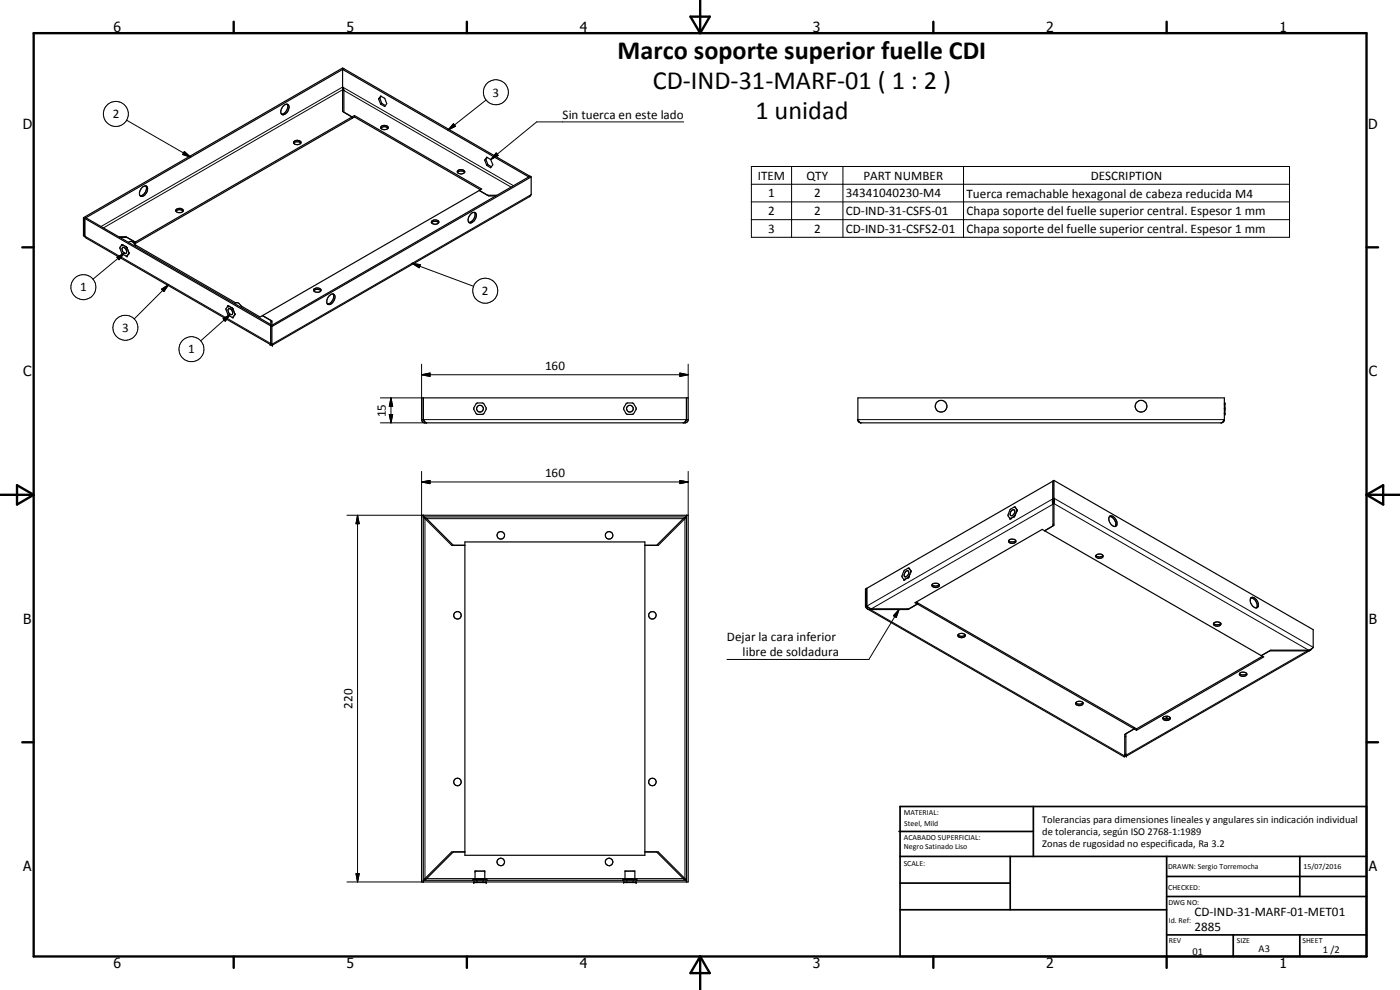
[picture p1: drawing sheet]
<svg xmlns="http://www.w3.org/2000/svg" width="420mm" height="297mm" viewBox="0 0 420 297" stroke-linecap="round" stroke-linejoin="round" font-family="sans-serif">
<g fill="none" stroke="#000" stroke-width=".35">
<path d="M85 31.9a.95 .95 0 0 1 1.3-.6 .95 .95 0 0 1 .3 1.4 1.61 1.61 0 0 1-2.2 1.5 2.28 2.28 0 0 1 .6-2.3zM86.2 31.3a2.23 2.23 0 0 1-1.7 2.9M102.8 20.8v5.3l.4 1v6.6l2.5 1.4M102.8 20.8l55.9 32.3 .3-.2M102.8 26.9v6.5l2.9 1.7M102.9 26.8l-.1 .1M102.9 26.4l-.1 .5M103.2 20.6l-.4 .2M103.2 20.6l55.8 32.3M103.2 20.6l-77.8 44.9M103.2 20.6l-.4-.2-77.8 44.9M105.7 35.1v.4"/>
<path d="M105.7 35.1l-65.1 37.5M105.7 35.5l-65.1 37.6M106.4 34.7l38.2 22-.8 .4M106.4 34.7v.4M106.4 35.1l37.8 21.8M106.4 34.7l-.7 .4M106.4 35.1l-.7 .4M113.6 29.7l.6-.9 1.3 .7 .6 1.6-.6 .9-1.3-.8M113.6 29.7l.6 1.5M114 29.5l-.4 .2M114 29.5l.6 1.5M114.3 38.5a1.42 1.42 0 0 1 2.1 0"/>
<path d="M114.4 38a1.33 1.33 0 0 1 2.1 .3 1.23 1.23 0 0 1-1.2 .6 1.23 1.23 0 0 1-1-.8zM114.4 28.9l-.4 .6M114.6 31l1 .7M114.6 31l-.4 .2M42.5 56.4a.91 .91 0 0 1 1-.7 .91 .91 0 0 1 .8 .9 2.3 2.3 0 0 1-2 2.3 1.45 1.45 0 0 1 0-2.3zM43.8 55.8a2.2 2.2 0 0 1-1.7 2.9M88.2 43l.6-.5 1 .1 .5 .4M88.2 42.5a1.33 1.33 0 0 1 2.1 .3 1.22 1.22 0 0 1-1.2 .6 1.22 1.22 0 0 1-1-.8zM137.3 51.7a1.42 1.42 0 0 0 2.1 0M137.3 51.7a1.18 1.18 0 0 1 .9-.9 1.18 1.18 0 0 1 1.2 .5v.4M137.3 51.7l.7-.4h.8l.6 .4M143.8 57.1l2.5 1.5h2.8"/>
<path d="M143.8 57.1l2.9 1.7h2.1M143.8 57.1l-65 37.6M145.4 48l.7-.8 1.2 .7 .6 1.5-.6 .9-1.2-.7M145.4 48l.7 1.6M145.8 47.8l.6 1.6M145.8 47.8l-.4 .2M146.2 47.2l-.4 .6M146.4 49.4l1.1 .6M146.4 49.4l-.3 .2M159 52.9l-77.7 44.9M159 52.9l.4 .2M159.4 53.1v5.3l-.4 .5-77.3 44.5"/>
<path d="M159.4 53.1l-77.8 44.9M25 70.6l.5 .4M25 70.6l.4 .2M25 65.3v5.3M25 65.3l.4 .2M25.4 70.8l.1 .2M25.4 65.5l.3-.2 55.9 32.3M25.4 65.5v5.3M25.4 65.5l55.9 32.3M25.5 71l.5 .5 55.1 31.8M35.6 71h2.2M36 71.2h2.1l2.5 1.4"/>
<path d="M36.5 73.4l-.5 1a2.54 2.54 0 0 0 2.1 2.4l.5-.7M36.5 73.4h.3M36.8 74.3a1.1 1.1 0 0 1 1 .6 1.1 1.1 0 0 1-.1 1.2 1.27 1.27 0 0 1-.9-1.8zM36.8 73.4l1.2 .8M37.8 71l2.8 1.6M37.8 71v.2M38 74.2l.6 1.5M38 74.2h.1M38.6 72.7l.7-.3 .9 .5M38.6 75.7v.4M40.2 72.9l.3 .5M40.5 73.4l30.3 17.5"/>
<path d="M40.5 73.4l.2 .6M40.6 72.6l-.4 .3M40.6 73.1l-.2 .1M40.6 72.6v.5M52.8 63.4a1.48 1.48 0 0 1 2.1 0M52.9 62.9a1.28 1.28 0 0 1 2.1 .3 1.33 1.33 0 0 1-2.3 0zM129.5 66.8l.1-.1a1.49 1.49 0 0 1 2 .1M129.7 66.3a1.41 1.41 0 0 1 2 .4 1.34 1.34 0 0 1-2.3 0zM141.2 64.3l.6-.5 .5-.1a1.21 1.21 0 0 1 .4 2 1.38 1.38 0 0 1-2 1l-.2-1zM142.4 63.7a2.22 2.22 0 0 1-1.7 3M68.4 91.8l-.6 1a2.71 2.71 0 0 0 2 2.4l.6-.7M68.4 91.8h.2"/>
<path d="M68.5 91.8h.1M68.5 91.8h-.1M68.5 92.8a1.02 1.02 0 0 1 1.1 .4 1.02 1.02 0 0 1-.1 1.2 1.22 1.22 0 0 1-1-1.6zM68.6 91.8l1.1 .6M69.7 92.4l.2 .4M69.9 92.8l.5 1.3M70.4 91.1a1.21 1.21 0 0 1 1.9 .7M70.4 94.1v.4M70.4 94.4v.1M70.4 94.1v.3M72.3 91.8l5.8 3.3 .7-.4M72.3 91.8l.2 .5"/>
<path d="M78.8 94.7l2.5 1.4v1.3M78.8 94.7l2.8 1.6v1.3M81.3 97.8v5.3M81.3 96.5l.3 .2M81.3 97.8l.3 .2M81.6 97.6l-.3 .2M81.6 98v5.3M94.2 87.2a1.42 1.42 0 0 1 2.1 0M94.3 86.7a1.36 1.36 0 0 1 2 .4v.1a1.38 1.38 0 0 1-2.2-.1zM100 88.2a2.22 2.22 0 0 1-1.8 3M100 88.2a2.17 2.17 0 0 0-1.8 3M100 88.2a1.74 1.74 0 0 1-.4 2.8l-.8 .4-.6-.2"/>
<path d="M81.1 103.3l.2-.2 .4 .3M81.1 103.3h.1M81.2 103.2v.1M81.2 103.2l-.1 .1M81.3 103.1l-.1 .1M81.3 103.1l.3 .2M81.6 103.3l.1 .1M126.5 119.4h80v6.7l-.3 .5-.5 .3h-78.4l-.5-.3-.3-.7zM127 119.4v6.5M206 119.4v6.6l-.3 .4M257.5 119.4h109.9v6.7l-.3 .5-.5 .3h-108.4l-.5-.3-.2-.5zM126.5 125.9h.5"/>
<path d="M127 125.9l.3 .5M127 125.9l.5 .7M127.5 126.6v.3M127.5 126.6l.4 .3M205.6 126.6v.3M205.6 126.6l-.4 .3M206.5 125.9h-.5l-.4 .7M257.5 125.9l.8 1M367.4 125.9l-.8 1M367.6 121.1v-.2v3.4v-.2M367.6 122.4v.5M126.5 154.6h80v110h-80z"/>
<path d="M127 154.6v110M127 155.1h79M206 154.6v110M303.6 153.2a.55 .55 0 0 1 .8-.2 .55 .55 0 0 1 .1 .8l-.7 .9a.79 .79 0 0 1-.7-.7 .79 .79 0 0 1 .5-.8zM304.5 154.9h-.1M304.6 154.6h.1M304.6 154.6l-.1 .2M304.6 152.1l.6 .8M304.7 154.6l-.3 .3M305.2 152.9l-.5-.8h-.3a2.57 2.57 0 0 0-1.9 2.7l.7 .8 1.2-.7M305.2 153.3l-.6 1.3M305.2 152.9v.4"/>
<path d="M305.2 153.3l-.5 1.3M313.5 159.3l-.7-.5-38.2 22 .7 .4M313.5 159.3l65 37.4M316 144.4v5.2M316 149.6l-.2 .8 .2 .9M316 144.4l-55.9 32.1M316 149.6l.2 .6M316.2 150.1l-.2 .5v7.2l-2.5 1.5M316.2 150.2l.1 7.4-2.8 1.7M316.3 144.1l77.8 44.8v5.3l-.8 .7-.6 .2h-11.3l-2.9 1.6M316.3 157.2l-.3 .2M316.3 149.5l.2 .7-.2 .9"/>
<path d="M316.3 149.5l-.3 .1M316.3 144.1v5.4M316.3 144.1l-.3 .3M333 155a2.25 2.25 0 0 1 1.7 3M333.1 154.9a2.04 2.04 0 0 1 1.8 3 2.03 2.03 0 0 1-2-2.9zM136 163.6l-8-8-.8-.5 8.3 8.5h4M139.5 162.6h54v94h-54zM193.5 163.6h4.1l8.3-8.5-.8 .5-8 8M260.1 176.5v5.4M260.1 176.5l-.4 .2v5.3M271.2 173.9h.3M271.8 171.6l.5-.4a.99 .99 0 0 1 .3 1.2 .99 .99 0 0 1-1.1 .6l-.2-.6z"/>
<path d="M272.6 173.3l-1.1 .6M272.8 172.9l-.2 .4M273.3 171.6l-.5 1.3M273.3 171.2l.1 .2M273.3 171.2l-.5-.7h-.2a2.54 2.54 0 0 0-1.9 2.6l.5 .8M273.3 171.6h.1M273.4 171.4l-.1 .2M279.7 175.4a1.57 1.57 0 0 0 2.2 0M279.8 175.3l.6-.3h.7a.66 .66 0 0 1 .8 .7 .66 .66 0 0 1-.8 .6l-1.3-.4zM302.7 162.2l.7 .4h1l.4-.4M304.8 162.2a1.46 1.46 0 0 0-2.1 0M304.8 162.2l.1 .1a1.2 1.2 0 0 1-1.1 .8 1.2 1.2 0 0 1-1.1-.8v-.1"/>
<path d="M328.9 166.7a1.42 1.42 0 0 0 2.1 0M328.9 166.6a1.13 1.13 0 0 1 1.2-.5 1.13 1.13 0 0 1 .9 1 1.28 1.28 0 0 1-2.2-.3zM375.4 179.5a1.65 1.65 0 0 1 2.2 1.5v.8a.84 .84 0 0 1-.7 .6 .84 .84 0 0 1-.8-.4 2.31 2.31 0 0 1-.7-2.5zM375.4 179.4a2.21 2.21 0 0 1 1.7 3M259.7 182l.6 .7M260.1 181.9l.2 .2M260.1 181.9l-.4 .1M260.3 182.1l.4 .2M260.3 182.7l.6 .2h11.6M260.3 182.1l.3 .2M260.3 182.7l77.1 44.4M261.2 182.5v.4"/>
<path d="M272.5 182.7v.2M275 180.6l.3 .2M275.3 180.8v.4M275.3 181.2l-2.5 1.5h-11.3l-.8-.4M275.3 181.2l-2.8 1.7M275.3 180.8l65.1 37.5M275.3 181.2l65.1 37.5M287.5 190.5a1.52 1.52 0 0 0 2.1 0M287.6 190.4a1.4 1.4 0 0 1 2.1 .3 1.25 1.25 0 0 1-1.1 .6 1.25 1.25 0 0 1-1.1-.7zM364.2 187l.7 .5h.8l.6-.5M364.3 186.9a1.35 1.35 0 0 1 2.1 .4 1.27 1.27 0 0 1-2.2-.2zM378.5 196.7l.8 .4-38.2 22"/>
<path d="M378.9 196.9l-37.8 21.8M392.3 195.1v.2M393.2 195.1l-55.2 31.8-.1-6.8 2.5-1.4M393.6 194.7l-.9 .6h-11.7M322.9 210.9a1.57 1.57 0 0 0 2.1 0M322.9 210.9a1.57 1.57 0 0 1 2.1 0M322.9 210.9l-.1 .1a1.25 1.25 0 0 0 2.2 .2v-.3M340.4 218.3l.7 .4M340.4 218.3v.4M340.4 218.7l.7 .4M340.4 218.7l-2.8 1.6-.2 6.8M341.1 218.7v.4"/>
<path d="M349 215.3l1 .5M349.2 215.2a1.2 1.2 0 0 1 2 .5 1.28 1.28 0 0 1-2.2-.3zM349.5 215.6l.7-.3 .3 .4M350.4 215.5l-.4 .3M351.2 215.3l-.5 .4-.7 .1M372 202.1a1.52 1.52 0 0 0 2.1 0M372 202.1a1.24 1.24 0 0 1 2.2 .4 1.15 1.15 0 0 1-1.3 .6 1.15 1.15 0 0 1-.9-1zM337.4 227.1h.1M337.6 226.5v.1M337.6 226.6h.1M337.6 226.6l.2 .1M337.8 226.7l-.3 .2"/>
<path d="M337.9 226.7h-.1M337.9 226.6l-.1 .1M337.9 226.3l-.3 .1 .3 .3M337.9 226.7h.1M337.9 220.9l-.3 .2M136 255.6l-8 8-.8 .5 8.3-8.5h4M193.5 255.6h4.1l8.3 8.5-.8-.5-8-8M127 264.1h79M141.9 264.1l.2-.2h4l.1 .2M142.3 264.6l-.1 .2h3.7l-.2-.2M142.6 263.6l-.2 .3 .4-.3 .2 .2-.1 .3M142.6 263.6v-2.2h2.9v2.2"/>
<path d="M142.6 263.6h2.9M142.9 264.8h.1M143.1 264.7h.1M143.1 264.7l-.2 .1M143.2 264.7l.1 .1M143.3 264.8h.1M143.4 263.9l.6-.3 .7 .3M144.8 264.8h.1M144.9 264.7h.1M144.9 264.7l-.1 .1M145 264.7l.2 .1M145.2 264.8h.1"/>
<path d="M145.5 263.6l.2 .3-.4-.3-.3 .3 .1 .2M146 263.9h.1M186.9 264.1l.2-.2h3.9l.2 .2M187.1 264.7l.1 .1M187.2 264.8h.1M187.4 264.6l-.3 .1M187.6 263.6v-2.2h2.9v2.2M187.6 263.6l-.2 .3 .4-.3 .3 .3-.1 .2M187.6 263.6h2.9M187.9 264.8h.1M188 264.7h.2M188 264.7l-.1 .1"/>
<path d="M188.2 264.7l.1 .1M188.3 264.8h.1M188.4 263.9l.6-.3 .7 .3M189.8 264.8h.1M189.9 264.7h.1M189.9 264.7l-.1 .1M190 264.7l.1 .1M190.1 264.8h.1M190.5 263.6l.2 .3-.4-.3-.3 .3 .1 .2M190.7 264.6l.2 .2-3.8-.1"/>
<circle cx="144" cy="122.6" r="1.88"/>
<circle cx="144.1" cy="122.6" r="1.01"/>
<circle cx="189" cy="122.6" r="1.01"/>
<circle cx="189" cy="122.6" r="1.88"/>
<circle cx="282.4" cy="121.9" r="1.75"/>
<circle cx="342.5" cy="121.9" r="1.73"/>
<circle cx="150.3" cy="160.6" r="1.14"/>
<circle cx="182.8" cy="160.6" r="1.14"/>
<circle cx="137.3" cy="184.6" r="1.13"/>
<circle cx="195.8" cy="184.6" r="1.11"/>
<circle cx="137.3" cy="234.6" r="1.13"/>
<circle cx="195.8" cy="234.6" r="1.12"/>
<circle cx="150.3" cy="258.6" r="1.13"/>
<circle cx="182.8" cy="258.6" r="1.13"/>
</g>
<g fill="none" stroke="#000" stroke-width=".3">
<path d="M38 36.1l19.2 11.1M102.8 26.9l-71.7 41.5M103.2 27.1l50.2 29M136.1 37.1l.6 .8-2.3 1.1zM145.9 30l-11.5 9M205.2 36.6h-44.1l-13.8 11.3M55.3 45.5l1.9 1.7-2.4-.8zM148.9 45.9l.6 .8-2.2 1.2zM154.1 55.7l-51.3-29.6-72.5 41.8M159.4 58.4l-77.8 44.9M225.5 50h161.5v21.2h-161.5zM225.5 55.3h161.5"/>
<path d="M237.6 50v21.2M253 50v21.2M289.2 50v21.2M25.4 70.8l55.9 32.3M35.1 77.2l2.2-1.3-1.6 2zM37.3 75.9l-9.4 7.9M123.6 79l2.5 .4-.3 .9zM123.6 79l18.5 6.9M225.5 60.6h161.5M225.5 65.9h161.5M48.5 86.8l2.1-1.4-1.4 2.1zM50.6 85.4l-10.3 10.3"/>
<path d="M67 95.6l2.1-1.3-1.5 2.1zM69.1 94.3l-8.9 8M117.3 119.4l.5 2.5h-1zM117.3 119.4v7.5M126.5 112.4l2.6-.5v1zM126.5 109.3v10.1h-12.3M126.5 112.4h80M204 111.9l2.5 .5-2.5 .5zM206.5 109.3v10.1M114.2 126.9h13.8M116.8 124.4h1l-.5 2.5zM127 125.9h79"/>
<path d="M257.5 125.9h109.9M104.1 154.6h22.9M107.3 154.6l.5 2.5h-1zM107.3 154.6v110M126.5 144.6l2.6-.5v1zM126.5 141.4v13.2M126.5 144.6h80M127.5 155.6v108M128 155.6h77.1M204 144.1l2.5 .5-2.5 .5zM205.6 155.6v108M206.5 141.4v13.2"/>
<path d="M316 149.6l-55.9 32.3M316 151.3l-54.5 31.4M316.3 149.5l77.8 44.7M316.3 151.1l76.4 44M261.2 182.9l76.4 43.9M269.8 182.9l-.8 2.4-.9-.6zM269.8 182.9l-9 15h-42.6M392.3 195.3l-54.4 31.3M337.9 226.2l-.3 .3M104.1 264.6h22.9M106.8 262.1h1l-.5 2.5zM128 263.6h14.6"/>
<path d="M145.5 263.6h42.1M190.5 263.6h14.6"/>
<circle cx="34.8" cy="34.2" r="3.8"/>
<circle cx="148.8" cy="27.7" r="3.8"/>
<circle cx="25" cy="86.1" r="3.7"/>
<circle cx="37.6" cy="98.3" r="3.7"/>
<circle cx="145.6" cy="87.2" r="3.7"/>
<circle cx="57.5" cy="104.8" r="3.8"/>
</g>
<g fill="#000">
<circle cx="36.5" cy="73.4" r=".18"/>
<circle cx="36.8" cy="73.4" r=".18"/>
<circle cx="37.8" cy="74" r=".18"/>
<circle cx="38.1" cy="74.4" r=".18"/>
<circle cx="38.1" cy="76.8" r=".18"/>
<circle cx="38.6" cy="75.7" r=".18"/>
<circle cx="38.6" cy="76.1" r=".18"/>
<circle cx="68.4" cy="91.8" r=".18"/>
<circle cx="68.6" cy="91.8" r=".18"/>
<circle cx="69.7" cy="92.4" r=".18"/>
<circle cx="69.9" cy="95.2" r=".18"/>
<circle cx="69.9" cy="92.8" r=".18"/>
<circle cx="70.4" cy="94.1" r=".18"/>
<circle cx="81.1" cy="103.3" r=".18"/>
<circle cx="81.2" cy="103.3" r=".18"/>
<circle cx="81.7" cy="103.4" r=".18"/>
<circle cx="81.7" cy="103.5" r=".18"/>
<circle cx="367.6" cy="124.3" r=".18"/>
<circle cx="367.6" cy="122.4" r=".18"/>
<circle cx="367.6" cy="122.9" r=".18"/>
<circle cx="367.6" cy="120.9" r=".18"/>
<circle cx="367.6" cy="124.1" r=".18"/>
<circle cx="367.6" cy="121.1" r=".18"/>
<circle cx="303.1" cy="155.5" r=".18"/>
<circle cx="303.3" cy="155.6" r=".18"/>
<circle cx="304.4" cy="154.9" r=".18"/>
<circle cx="305.2" cy="153.3" r=".18"/>
<circle cx="305.2" cy="152.9" r=".18"/>
<circle cx="271.2" cy="173.9" r=".18"/>
<circle cx="271.5" cy="173.9" r=".18"/>
<circle cx="272.6" cy="173.3" r=".18"/>
<circle cx="272.8" cy="170.5" r=".18"/>
<circle cx="272.8" cy="172.9" r=".18"/>
<circle cx="273.3" cy="171.2" r=".18"/>
<circle cx="337.8" cy="226.4" r=".18"/>
<circle cx="338" cy="226.9" r=".18"/>
<circle cx="142.2" cy="264.7" r=".18"/>
<circle cx="142.2" cy="264.8" r=".18"/>
<circle cx="142.6" cy="261.4" r=".18"/>
<circle cx="142.6" cy="263.6" r=".18"/>
<circle cx="143" cy="263.9" r=".18"/>
<circle cx="145.5" cy="263.6" r=".18"/>
<circle cx="145.5" cy="261.4" r=".18"/>
<circle cx="145.9" cy="264.7" r=".18"/>
<circle cx="145.9" cy="264.8" r=".18"/>
<circle cx="187.1" cy="264.7" r=".18"/>
<circle cx="188" cy="263.9" r=".18"/>
<circle cx="190.9" cy="264.8" r=".18"/>
<circle cx="190.9" cy="264.7" r=".18"/>
</g>
<g fill="none" stroke="#000" stroke-width=".71">
<path d="M10.1 9.9h400v277.1h-400zM70.1 6.5v3.4M140.1 6.5v3.4M207.2 5h5.8l-2.9 4.9zM210.1 0v9.9M280.1 6.5v3.4M350.1 6.5v3.4M6.7 74.2h3.4M410.1 74.2h3.5M.1 148.5h10M5.1 145.6l5 2.9-5 2.9zM410.1 148.5h10"/>
<path d="M410.1 148.5l5-2.9v5.8zM6.7 222.7h3.4M410.1 222.7h3.5M70.1 287v3.4M140.1 287v3.4M210.1 287v10M210.1 287l2.9 5h-5.8zM280.1 287v3.4M350.1 287v3.4"/>
</g>
<g fill="none" stroke="#000" stroke-width=".51">
<path d="M269.8 249.5h40.3M270.1 242h140v45h-140zM270.1 257h140M303.2 257v16M310.1 242v15M350.1 257v30M390.1 257v12M270.1 265h33.1M270.1 273h80M350.1 269h60M350.1 263h60M350.1 280.5h60"/>
<path d="M370.1 280.5v6.5M390.1 280.5v6.5"/>
</g>
<g fill="#000">
<path d="M136.1 37.1l.6 .8-2.3 1.1zM55.3 45.5l1.9 1.7-2.4-.8zM148.9 45.9l.6 .8-2.2 1.2zM35.1 77.2l2.2-1.3-1.6 2zM123.6 79l2.5 .4-.3 .9zM48.5 86.8l2.1-1.4-1.4 2.1zM67 95.6l2.1-1.3-1.5 2.1zM126.5 112.4l2.6-.5v1zM204 111.9l2.5 .5-2.5 .5zM116.8 124.4h1l-.5 2.5zM117.3 119.4l.5 2.5h-1zM107.3 154.6l.5 2.5h-1z"/>
<path d="M126.5 144.6l2.6-.5v1zM204 144.1l2.5 .5-2.5 .5zM269.8 182.9l-.8 2.4-.9-.6zM106.8 262.1h1l-.5 2.5z"/>
</g>
<g font-size="7.9">
<text x="185.4" y="17.8">Marco soporte superior fuelle CDI</text>
<text x="195.9" y="26.8">CD-IND-31-MARF-01 ( 1 : 2 )</text>
<text x="226.7" y="35.8">1 unidad</text>
</g>
<g font-size="4.2">
<text x="34" y="9.6">6</text>
<text x="104" y="9.6">5</text>
<text x="174" y="9.6">4</text>
<text x="244" y="9.6">3</text>
<text x="314" y="9.6">2</text>
<text x="384" y="9.6">1</text>
<text x="6.8" y="38.7">D</text>
<text x="410.6" y="38.7">D</text>
<text x="7" y="112.9">C</text>
<text x="410.8" y="112.9">C</text>
<text x="7" y="187.1">B</text>
<text x="410.8" y="187.1">B</text>
<text x="7" y="261.4">A</text>
<text x="410.8" y="261.4">A</text>
<text x="34" y="290.4">6</text>
<text x="104" y="290.4">5</text>
<text x="174" y="290.4">4</text>
<text x="244" y="290.4">3</text>
<text x="314" y="290.4">2</text>
<text x="384" y="290.4">1</text>
</g>
<g font-size="3.9">
<text x="147.8" y="29">3</text>
<text x="33.8" y="35.5">2</text>
<text x="168.9" y="35.6">Sin tuerca en este lado</text>
<text x="227.4" y="53.9">ITEM</text>
<text x="242.1" y="53.9">QTY</text>
<text x="259.2" y="53.9">PART NUMBER</text>
<text x="327.4" y="53.9">DESCRIPTION</text>
<text x="230.5" y="59.2">1</text>
<text x="244.3" y="59.2">2</text>
<text x="253.9" y="59.2">34341040230-M4</text>
<text x="290.1" y="59.3">Tuerca remachable hexagonal de cabeza reducida M4</text>
<text x="230.5" y="64.6">2</text>
<text x="244.3" y="64.6">2</text>
<text x="253.9" y="64.6">CD-IND-31-CSFS-01</text>
<text x="290.1" y="64.6">Chapa soporte del fuelle superior central. Espesor 1 mm</text>
<text x="230.5" y="69.8">3</text>
<text x="244.3" y="69.8">2</text>
<text x="253.9" y="69.8">CD-IND-31-CSFS2-01</text>
<text x="290.1" y="69.9">Chapa soporte del fuelle superior central. Espesor 1 mm</text>
<text x="24.1" y="87.5">1</text>
<text x="144.6" y="88.5">2</text>
<text x="36.6" y="99.7">3</text>
<text x="56.5" y="106">1</text>
<text x="163.6" y="110.9">160</text>
<text x="115.8" y="125.2" transform="rotate(-90 115.8 125.2)">15</text>
<text x="163.6" y="143.1">160</text>
<text x="218.2" y="192.3">Dejar la cara inferior</text>
<text x="222.9" y="196.8">libre de soldadura</text>
<text x="105.8" y="212.6" transform="rotate(-90 105.8 212.6)">220</text>
<text x="358.5" y="275">CD-IND-31-MARF-01-MET01</text>
<text x="358.5" y="279.4">2885</text>
</g>
<g font-size="3.1">
<text x="312.7" y="246.8">Tolerancias para dimensiones lineales y angulares sin indicación individual</text>
<text x="312.7" y="250.4">de tolerancia, según ISO 2768-1:1989</text>
<text x="312.7" y="254">Zonas de rugosidad no especificada, Ra 3.2</text>
<text x="357.9" y="286.4">01</text>
<text x="377.7" y="285.6">A3</text>
<text x="397" y="285.9">1 /2</text>
</g>
<g font-size="2.4">
<text x="271.2" y="244.4">MATERIAL:</text>
<text x="271.3" y="252">ACABADO SUPERFICIAL:</text>
<text x="271.4" y="247.9">Steel, Mild</text>
<text x="271.3" y="254.6">Negro Satinado Liso</text>
<text x="271.2" y="259.7">SCALE:</text>
<text x="350.6" y="260.8">DRAWN: Sergio Torremocha</text>
<text x="391.2" y="260.6">15/07/2016</text>
<text x="350.6" y="267">CHECKED:</text>
<text x="350.6" y="271.4">DWG NO:</text>
<text x="350.8" y="276.9">Id. Ref:</text>
<text x="350.8" y="282.8">REV</text>
<text x="371.2" y="282.9">SIZE</text>
<text x="390.9" y="282.9">SHEET</text>
</g>
</svg>
